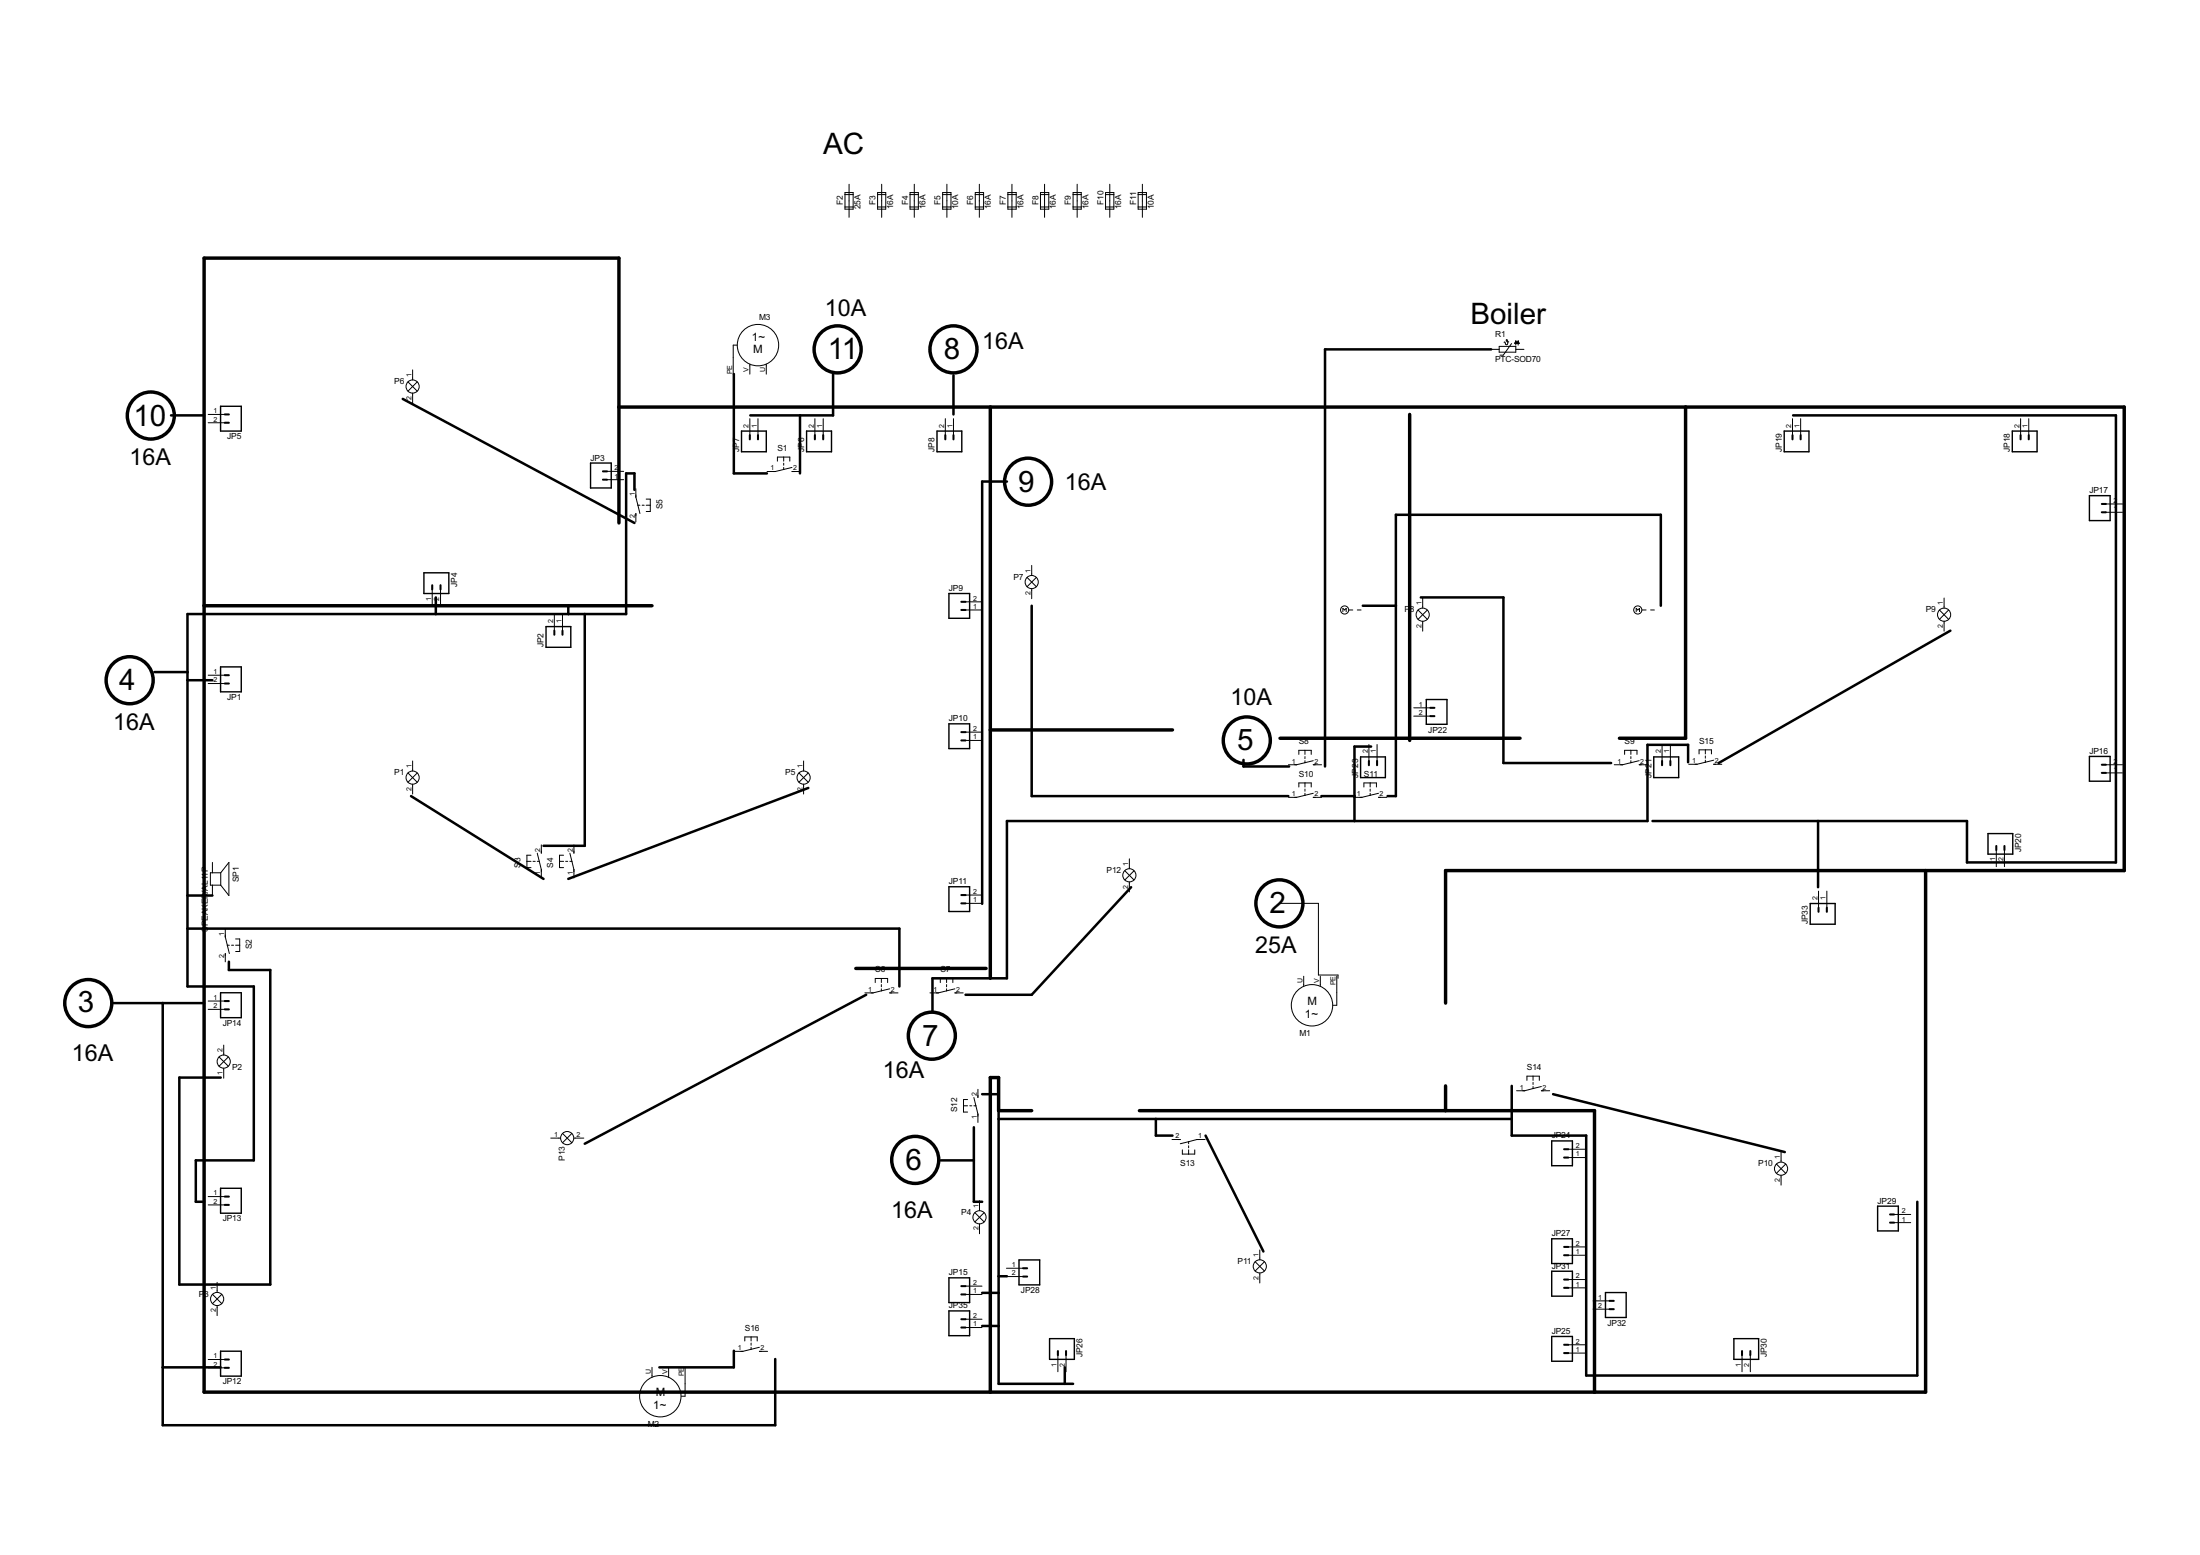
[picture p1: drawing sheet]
<svg xmlns="http://www.w3.org/2000/svg" width="297mm" height="210mm" viewBox="0 0 297 210" stroke-linecap="round" stroke-linejoin="round" font-family="sans-serif">
<g fill="none" stroke="#000" stroke-width=".47">
<path d="M83.6 54.9h203.2v62.6h-91.6v17.9M133.7 54.9v77.2M190.3 55.9v44M227.6 54.9v44.8h-8.9M83.6 70.6v-35.8h-56v153.1h232.4v-70.4M27.6 81.8h60.4M133.7 98.5h24.6M172.8 99.7h32.4M115.5 130.7h17.6M139.3 149.9h-4.5v-4.4h-1.1v42.4M153.8 149.9h61.5v38M195.2 146.6v3.3"/>
<circle cx="20.4" cy="56.1" r="3.2"/>
<circle cx="113.1" cy="47.2" r="3.2"/>
<circle cx="128.7" cy="47.2" r="3.2"/>
<circle cx="138.8" cy="65" r="3.2"/>
<circle cx="17.5" cy="91.8" r="3.2"/>
<circle cx="168.3" cy="99.9" r="3.2"/>
<circle cx="11.9" cy="135.4" r="3.2"/>
<circle cx="125.8" cy="139.8" r="3.2"/>
<circle cx="172.7" cy="121.9" r="3.2"/>
<circle cx="123.6" cy="156.6" r="3.2"/>
</g>
<g fill="none" stroke="#000" stroke-width=".14">
<path d="M114.1 26h1.1v2.2h-1.1zM114.1 27.9h1.1M114.1 26.3h1.1M114.6 24.9v4.4M118.5 26h1.1v2.2h-1.1zM118.5 27.9h1.1M118.5 26.3h1.1M119 24.9v4.4M122.9 26h1.1v2.2h-1.1zM122.9 27.9h1.1M122.9 26.3h1.1M123.4 24.9v4.4"/>
<path d="M127.3 26h1.1v2.2h-1.1zM127.3 27.9h1.1M127.3 26.3h1.1M127.8 24.9v4.4M131.7 26h1.1v2.2h-1.1zM131.7 27.9h1.1M131.7 26.3h1.1M132.2 24.9v4.4M136.1 26h1.1v2.2h-1.1zM136.1 27.9h1.1M136.1 26.3h1.1M136.6 24.9v4.4"/>
<path d="M140.5 26h1.1v2.2h-1.1zM140.5 27.9h1.1M140.5 26.3h1.1M141 24.9v4.4M144.9 26h1.1v2.2h-1.1zM144.9 27.9h1.1M144.9 26.3h1.1M145.4 24.9v4.4M149.3 26h1.1v2.2h-1.1zM149.3 27.9h1.1M149.3 26.3h1.1M149.8 24.9v4.4"/>
<path d="M153.7 26h1.1v2.2h-1.1zM153.7 27.9h1.1M153.7 26.3h1.1M154.2 24.9v4.4M28.1 55.9h2.3M28.1 57.1h2.3M55.1 51.5l1.2 1.3M55.7 49.9v1.4M55.7 53.1v1.3M56.3 51.5l-1.2 1.3M99.5 46.6h-.5v3.9M101.2 49.2v1.3"/>
<path d="M101.2 56.5v2.2M102.3 56.5v2.2M103.5 49.2v1.3M110 56.5v2.2M111.1 56.5v2.2M127.6 56.5v2.2M128.7 56.5v2.2M201.3 47.2h1.1M202.4 46.8h2.3v.7h-2.3zM203.7 46.1a.22 .22 0 0 1-.2 0 .22 .22 0 0 1-.1-.3 .42 .42 0 0 1 0 .7l-.2-.3h-.1M204.1 46.4l-1.1 1.5h-.5M204.6 46.4h.2"/>
<path d="M204.6 46.3h.1M204.6 46.2h.1M204.6 46.1h.1M204.7 46v.6M204.7 47.2h1.1M204.7 46l.1 .4h-.3zM204.7 46h.1M204.9 46.4h.2M204.9 46.3h.2M204.9 46.2h.2M204.9 46.2h.1M205 46.1h.1"/>
<path d="M205 46v.6M205 46l.1 .4h-.2zM205 46h.1M242 56.5v2.2M243.1 56.5v2.2M272.8 56.5v2.2M273.9 56.5v2.2M58.4 79.6v2.2M59.5 79.6v2.2M82 64.7h2.2M82 63.6h2.2M85.9 66v1.1l.2 1.1"/>
<path d="M85.9 69.3v1.1M86.1 68.2h.3M86.1 68.2l.3 1.1M86.7 68.2h.3M87.2 67.4h.6v1.6h-.6M87.2 68.2h.6M105 62.3v-.6h1.6v.6M105.8 61.7v.6M105.8 62.5v.3M105.8 63.1v.3M106.9 63.1l-2.2 .5h-1.1M106.9 63.6h1.1"/>
<path d="M138.7 77.9l1.2 1.3M139.3 76.3v1.4M139.3 79.5v1.3M139.9 77.9l-1.2 1.3M284.3 69.2h2.3M284.3 68h2.3M28.1 91.1h2.3M28.1 92.3h2.3M74.8 82.9v2.2M75.9 82.9v2.2M130.4 82.3h2.2M130.4 81.2h2.2"/>
<path d="M130.4 99.9h2.2M130.4 98.8h2.2M181.3 82.6v-.5l.2 .2 .3-.2v.5M182.1 82.3h.5M183.3 82.3h.5M190.9 95.5h2.2M190.9 96.7h2.2M191.5 82.3l1.2 1.3M192.1 80.7v1.4M192.1 83.9v1.3M192.7 82.3l-1.2 1.3M220.9 82.6v-.5l.2 .2 .3-.2v.5"/>
<path d="M221.7 82.3h.5M222.9 82.3h.5M261.9 82.3l1.2 1.3M262.5 80.7v1.4M262.5 83.9v1.3M263.1 82.3l-1.2 1.3M28.7 116.4v1.4M28.7 119.5v1.4M29.8 117.8h-1.4v1.7h1.4M29.8 117.8v1.7M29.8 117.8l1.1-1.4v4.5l-1.1-1.4M55.1 104.3l1.2 1.3"/>
<path d="M55.7 102.7v1.4M55.7 105.9v1.3M56.3 104.3l-1.2 1.3M71.1 116.3h.6M71.7 115.4h-.6v1.7h.6M72 116.3h.3M72.5 116.3h.3M72.5 115.2l.3 1.1M72.8 116.3l.3 1.1v1.1M73.1 114v1.2M75.5 116.3h.6M76.1 115.4h-.6v1.7h.6"/>
<path d="M76.4 116.3h.2M76.9 116.3h.3M76.9 115.2l.3 1.1M77.2 116.3l.3 1.1v1.1M77.5 114v1.2M107.9 104.3l1.2 1.3M108.5 102.7v1.4M108.5 105.9v1.3M109.1 104.3l-1.2 1.3M151.9 117.5l1.2 1.3M152.5 115.9v1.4M152.5 119.1v1.3"/>
<path d="M153.1 117.5l-1.2 1.3M175.4 101.8v-.5h1.6v.5M175.4 106.2v-.5h1.6v.5M176.2 101.3v.5M176.2 102.1v.3M176.2 102.7v.3M176.2 105.7v.5M176.2 106.5v.3M176.2 107.1v.3M177.3 102.7l-2.2 .5h-1.1M177.3 103.2h1.1M177.3 107.1l-2.2 .5h-1.1"/>
<path d="M177.3 107.6h1.1M184.1 106.2v-.5h1.7v.5M184.8 100.5v2.2M185 105.7v.5M185 106.5v.3M185 107.1v.3M185.9 100.5v2.2M186.1 107.1l-2.2 .5h-1.1M186.1 107.6h1.1M219.4 101.8v-.5h1.6v.5M220.2 101.3v.5M220.2 102.1v.3"/>
<path d="M220.2 102.7v.3M221.3 102.7l-2.2 .5h-1.1M221.3 103.2h1.1M224.4 100.5v2.2M225.5 100.5v2.2M229.4 101.8v-.6h1.7v.6M230.3 101.2v.6M230.3 102v.3M230.3 102.6v.3M231.4 102.6l-2.3 .6h-1.1M231.4 103.2h1.1M269.5 114.7v2.3"/>
<path d="M270.6 114.7v2.3M284.3 104.3h2.3M284.3 103.2h2.3M28.1 135.1h2.3M28.1 136.2h2.3M30.4 125.3v1.2l.6 2.2M30.4 128.7v1.1M30.7 127.6h.3M31.3 127.6h.2M31.8 126.7h.6v1.7h-.6M31.8 127.6h.6M118.2 132.6v-.5h1.6v.5"/>
<path d="M119 132.1v.5M119 132.9v.3M119 133.5v.3M120.1 133.5l-2.2 .5h-1.1M120.1 134h1.1M127 132.6v-.5h1.7v.5M127.8 132.1v.5M127.8 132.9v.3M127.8 133.5v.3M128.9 133.5l-2.2 .5h-1.1M128.9 134h1.1M130.4 121.9h2.2"/>
<path d="M130.4 120.8h2.2M172.7 121.9h5.3v9.7h2.7v.5M176 131.8v1.3M178.3 131.8v1.3M180.5 131.8v3.9h-.5M245.5 120.3v2.2M246.7 120.3v2.2M29.6 142.7l1.2 1.2M30.2 141.1v1.3M30.2 144.2v1.3M30.8 142.7l-1.2 1.2M74.4 153.6h1.3"/>
<path d="M75.9 153l1.3 1.3M77.2 153l-1.3 1.3M77.5 153.6h1.3M130.1 149.3h.5M130.6 148.4h-.5v1.7h.5M130.9 149.3h.3M131.5 148.1l.5 2.3v1.1M131.5 149.3h.3M132 147v1.1M158.2 153.8h1.2M159.6 155.2v.6h1.7v-.6M160.5 154.1v.3"/>
<path d="M160.5 154.7v.2M160.5 155.2v.6M160.5 154.1l-1.1 .3M162.7 153.8h-1.1l-1.1 .3M206.2 145.8v-.5h1.6v.5M207 146.9l-1.1 .3h-1.1M207 145.3v.5M207 146.1v.3M207 146.7v.2M208.1 147.2h1.1M208.1 146.7l-1.1 .2M211.8 156.3h2.2"/>
<path d="M211.8 155.1h2.2M239.8 157.1l1.3 1.3M240.5 155.5v1.3M240.5 158.6v1.4M241.1 157.1l-1.3 1.3M28.1 161.5h2.3M28.1 162.6h2.3M28.7 174.7l1.3 1.3M29.3 173.1v1.4M29.3 176.2v1.4M30 174.7l-1.3 1.3M130.4 174.7h2.2"/>
<path d="M130.4 173.6h2.2M130.4 179.2h2.2M130.4 178.1h2.2M131.6 163.7l1.3 1.3M132.2 162.1v1.3M132.2 165.2v1.3M132.9 163.7l-1.3 1.3M135.9 171.2h2.2M135.9 172.3h2.2M169.5 170.3l1.2 1.3M170.1 168.7v1.4M170.1 171.8v1.4"/>
<path d="M170.7 170.3l-1.2 1.3M211.8 169.4h2.2M211.8 168.3h2.2M211.8 173.8h2.2M211.8 172.7h2.2M215.1 175.6h2.2M215.1 176.7h2.2M255.7 165h2.3M255.7 163.9h2.3M28.1 183.5h2.3M28.1 184.6h2.3M88 184.6v1.3"/>
<path d="M90.3 184.6v1.3M92.5 184.6v3.9h-.5M100.6 181v-.5h1.6v.5M101.4 180.5v.5M101.4 181.3v.3M101.4 181.9v.2M102.5 181.9l-2.2 .5h-1.1M102.5 182.4h1.1M142.8 182.9v2.3M143.9 182.9v2.3M211.8 182.6h2.2M211.8 181.5h2.2"/>
<path d="M235.2 182.9v2.3M236.3 182.9v2.3"/>
<circle cx="55.7" cy="52.2" r=".89"/>
<circle cx="102.3" cy="46.6" r="2.79"/>
<circle cx="139.3" cy="78.6" r=".89"/>
<circle cx="181.5" cy="82.3" r=".55"/>
<circle cx="192.1" cy="83" r=".89"/>
<circle cx="221.1" cy="82.3" r=".55"/>
<circle cx="262.5" cy="83" r=".89"/>
<circle cx="55.7" cy="105" r=".89"/>
<circle cx="108.5" cy="105" r=".89"/>
<circle cx="152.5" cy="118.2" r=".89"/>
<circle cx="177.1" cy="135.7" r="2.79"/>
<circle cx="30.2" cy="143.3" r=".89"/>
<circle cx="76.6" cy="153.6" r=".89"/>
<circle cx="240.5" cy="157.8" r=".89"/>
<circle cx="29.3" cy="175.3" r=".89"/>
<circle cx="132.2" cy="164.3" r=".89"/>
<circle cx="170.1" cy="170.9" r=".89"/>
<circle cx="89.2" cy="188.5" r="2.79"/>
</g>
<g fill="none" stroke="#000" stroke-width=".19">
<path d="M29.8 54.8h2.8v3.4h-2.8zM100.1 58.2h3.4v2.8h-3.4zM108.9 58.2h3.4v2.8h-3.4zM126.5 58.2h3.4v2.8h-3.4zM240.9 58.2h3.3v2.8h-3.3zM271.7 58.2h3.3v2.8h-3.3zM57.2 77.3h3.4v2.8h-3.4zM79.7 62.5h2.8v3.4h-2.8zM282.1 66.9h2.8v3.4h-2.8zM29.8 90h2.8v3.4h-2.8zM73.7 84.6h3.4v2.8h-3.4zM128.1 80.1h2.8v3.4h-2.8z"/>
<path d="M128.1 97.7h2.8v3.3h-2.8zM192.6 94.4h2.8v3.4h-2.8zM128.1 119.7h2.8v3.3h-2.8zM183.7 102.2h3.3v2.8h-3.3zM223.3 102.2h3.4v2.8h-3.4zM268.4 112.5h3.4v2.8h-3.4zM282.1 102.1h2.8v3.4h-2.8zM29.8 134h2.8v3.4h-2.8zM244.4 122h3.4v2.8h-3.4zM209.5 154h2.8v3.4h-2.8zM29.8 160.4h2.8v3.4h-2.8zM128.1 172.5h2.8v3.3h-2.8z"/>
<path d="M128.1 177h2.8v3.3h-2.8zM137.6 170.1h2.8v3.3h-2.8zM209.5 167.2h2.8v3.4h-2.8zM209.5 171.6h2.8v3.4h-2.8zM216.8 174.5h2.8v3.3h-2.8zM253.5 162.8h2.8v3.4h-2.8zM29.8 182.4h2.8v3.4h-2.8zM141.7 180.7h3.4v2.8h-3.4zM209.5 180.4h2.8v3.3h-2.8zM234.1 180.7h3.3v2.8h-3.3z"/>
</g>
<g fill="none" stroke="#000" stroke-width=".28">
<path d="M30.4 57.1h.5M30.4 55.9h.5M101.2 58.7v.6M102.3 58.7v.6M110 58.7v.6M111.1 58.7v.6M127.6 58.7v.6M128.7 58.7v.6M242 58.7v.6M243.1 58.7v.6M272.8 58.7v.6M273.9 58.7v.6"/>
<path d="M58.4 79v.6M59.5 79v.6M81.4 63.6h.6M81.4 64.7h.6M283.8 68h.5M283.8 69.2h.5M30.4 92.3h.5M30.4 91.1h.5M74.8 85.1v.6M75.9 85.1v.6M129.8 81.2h.6M129.8 82.3h.6"/>
<path d="M129.8 98.8h.6M129.8 99.9h.6M193.1 96.7h.6M193.1 95.5h.6M184.8 102.7v.6M185.9 102.7v.6M224.4 102.7v.6M225.5 102.7v.6M269.5 114.2v.5M270.6 114.2v.5M283.8 103.2h.5M283.8 104.3h.5"/>
<path d="M30.4 136.2h.5M30.4 135.1h.5M129.8 120.8h.6M129.8 121.9h.6M245.5 122.5v.6M246.7 122.5v.6M211.2 155.1h.6M211.2 156.3h.6M30.4 162.6h.5M30.4 161.5h.5M129.8 173.6h.6M129.8 174.7h.6"/>
<path d="M129.8 178.1h.6M129.8 179.2h.6M138.1 172.3h.6M138.1 171.2h.6M211.2 168.3h.6M211.2 169.4h.6M211.2 172.7h.6M211.2 173.8h.6M217.3 176.7h.6M217.3 175.6h.6M255.2 163.9h.5M255.2 165h.5"/>
<path d="M30.4 184.6h.5M30.4 183.5h.5M142.8 182.4v.5M143.9 182.4v.5M211.2 181.5h.6M211.2 182.6h.6M235.2 182.4v.5M236.3 182.4v.5"/>
</g>
<g fill="none" stroke="#000" stroke-width=".34">
<path d="M23.1 56.1h4.5M54.4 53.8l31.3 16.8M99.1 50.5v13.4h4.4M108 56.1v7.8M112.5 50.5v5.6h-11.2M128.7 50.7v5.2M201.3 47.2h-22.4v56.3M242.1 56.1h43.6v60.3h-20.1v-5.6h-42.5M85.7 66.1v-2.2h-1.2v19h-59.2v50.3h9v23.4h-7.9v5.6h1.2M136 65h-3.4v57M20.8 90.7h4.5M25.3 91.8h3.4"/>
<path d="M58.8 80.6v2.3M76.7 81.8v1.1M79 82.9v31.3h-5.6M139.3 81.8v25.7h34.6M184 81.8h4.5M191.8 80.6h11.2v22.4h14.5M224.2 81.8v-12.3h-35.7v38h-1.2M263.3 85.1l-31.2 17.9M55.5 107.5l17.9 11.1M109.1 106.4l-32.4 12.2M152.7 119.8l-13.4 14.5h-8.9M167.9 102.6v.9h6.2"/>
<path d="M178.4 107.5h4.5M185.1 100.8h-2.2v10M227.9 102.9v-2.4h-5.5v10.3h-86.4v21.3h-10.1v4.4M245.5 110.8v9M15.3 135.4h12.3M22 135.4v57h82.7v-8.9M25.3 120.9h3.4M25.3 125.3h96.1v7.9M30.9 129.8v1.1h5.6v42.5h-12.3v-27.9h5.6M116.9 134.3l-37.9 20.1M127 156.6h4.5M131.5 152.2v10h1.1"/>
<path d="M132.6 147.7h2.2v39.1h10.1M134.8 151h69.3M156.1 151v2.3h2.2M162.8 153.3l7.8 15.6M204.1 146.6v6.7h10.1v32.4h44.7v-23.5M209.7 147.7l31.3 7.8M132.6 174.5h2.2M132.6 179h2.2M134.8 172.3h1.2M22 184.6h7.8M99.1 182.3v2.3h-10.1M143.8 184.6v2.2"/>
</g>
<g font-size="4.5">
<text x="111.1" y="20.8">AC</text>
<text x="198.5" y="43.8">Boiler</text>
<text x="111.8" y="48.5">11</text>
<text x="127.4" y="48.5">8</text>
<text x="18" y="57.5">10</text>
<text x="137.5" y="66.4">9</text>
<text x="16.1" y="93.1">4</text>
<text x="167" y="101.3">5</text>
<text x="171.4" y="123.3">2</text>
<text x="10.5" y="136.7">3</text>
<text x="124.5" y="141.1">7</text>
<text x="122.3" y="157.9">6</text>
</g>
<g font-size="3.5">
<text x="111.4" y="42.7">10A</text>
<text x="132.6" y="47.1">16A</text>
<text x="17.5" y="62.8">16A</text>
<text x="143.8" y="66.1">16A</text>
<text x="166.1" y="95.2">10A</text>
<text x="15.3" y="98.5">16A</text>
<text x="169.5" y="128.7">25A</text>
<text x="9.7" y="143.2">16A</text>
<text x="119.2" y="145.5">16A</text>
<text x="120.3" y="164.5">16A</text>
</g>
<g font-size="1.7">
<text x="101.5" y="46">1~</text>
<text x="101.7" y="47.7">M</text>
<text x="176.2" y="137.4">1~</text>
<text x="176.5" y="135.7">M</text>
<text x="88.2" y="190.2">1~</text>
<text x="88.5" y="188.5">M</text>
</g>
<g font-size="1.3">
<text x="113.8" y="27.7" transform="rotate(-90 113.8 27.7)">F2</text>
<text x="116.2" y="28.2" transform="rotate(-90 116.2 28.2)">25A</text>
<text x="118.2" y="27.7" transform="rotate(-90 118.2 27.7)">F3</text>
<text x="120.6" y="28.2" transform="rotate(-90 120.6 28.2)">16A</text>
<text x="122.6" y="27.7" transform="rotate(-90 122.6 27.7)">F4</text>
<text x="125" y="28.2" transform="rotate(-90 125 28.2)">16A</text>
<text x="127" y="27.7" transform="rotate(-90 127 27.7)">F5</text>
<text x="129.4" y="28.2" transform="rotate(-90 129.4 28.2)">10A</text>
<text x="131.4" y="27.7" transform="rotate(-90 131.4 27.7)">F6</text>
<text x="133.8" y="28.2" transform="rotate(-90 133.8 28.2)">16A</text>
<text x="135.8" y="27.7" transform="rotate(-90 135.8 27.7)">F7</text>
<text x="138.2" y="28.2" transform="rotate(-90 138.2 28.2)">16A</text>
<text x="140.2" y="27.7" transform="rotate(-90 140.2 27.7)">F8</text>
<text x="142.6" y="28.2" transform="rotate(-90 142.6 28.2)">16A</text>
<text x="144.6" y="27.7" transform="rotate(-90 144.6 27.7)">F9</text>
<text x="147" y="28.2" transform="rotate(-90 147 28.2)">16A</text>
<text x="149" y="27.7" transform="rotate(-90 149 27.7)">F10</text>
<text x="151.4" y="28.2" transform="rotate(-90 151.4 28.2)">16A</text>
<text x="153.4" y="27.7" transform="rotate(-90 153.4 27.7)">F11</text>
<text x="155.8" y="28.2" transform="rotate(-90 155.8 28.2)">10A</text>
<text x="102.5" y="43.2">M3</text>
<text x="201.9" y="45.5">R1</text>
<text x="53.2" y="51.8">P6</text>
<text x="201.9" y="48.8">PTC-SOD70</text>
<text x="30.7" y="59.3">JP5</text>
<text x="79.7" y="62.2">JP3</text>
<text x="99.8" y="61" transform="rotate(-90 99.8 61)">JP7</text>
<text x="105" y="60.9">S1</text>
<text x="108.6" y="61" transform="rotate(-90 108.6 61)">JP6</text>
<text x="126.2" y="61" transform="rotate(-90 126.2 61)">JP8</text>
<text x="240.6" y="61" transform="rotate(-90 240.6 61)">JP19</text>
<text x="271.4" y="61" transform="rotate(-90 271.4 61)">JP18</text>
<text x="89.4" y="68.7" transform="rotate(-90 89.4 68.7)">S5</text>
<text x="282.1" y="66.6">JP17</text>
<text x="61.7" y="79.2" transform="rotate(-90 61.7 79.2)">JP4</text>
<text x="128.1" y="79.8">JP9</text>
<text x="136.8" y="78.2">P7</text>
<text x="189.6" y="82.6">P</text>
<text x="190.4" y="82.6">8</text>
<text x="260" y="82.6">P9</text>
<text x="73.4" y="87.4" transform="rotate(-90 73.4 87.4)">JP2</text>
<text x="30.7" y="94.5">JP1</text>
<text x="128.1" y="97.4">JP10</text>
<text x="175.4" y="100.4">S8</text>
<text x="192.8" y="98.9">JP22</text>
<text x="219.4" y="100.4">S9</text>
<text x="229.4" y="100.4">S15</text>
<text x="282.1" y="101.8">JP16</text>
<text x="53.2" y="104.6">P1</text>
<text x="106" y="104.6">P5</text>
<text x="175.4" y="104.8">S10</text>
<text x="183.4" y="105" transform="rotate(-90 183.4 105)">JP23</text>
<text x="184.2" y="104.8">S11</text>
<text x="223" y="105" transform="rotate(-90 223 105)">JP21</text>
<text x="32.3" y="119.1" transform="rotate(-90 32.3 119.1)">SP1</text>
<text x="70.3" y="117.1" transform="rotate(-90 70.3 117.1)">S3</text>
<text x="74.7" y="117.1" transform="rotate(-90 74.7 117.1)">S4</text>
<text x="128.1" y="119.4">JP11</text>
<text x="149.4" y="117.8">P12</text>
<text x="272.9" y="115" transform="rotate(-90 272.9 115)">JP20</text>
<text x="28.1" y="125.8" transform="rotate(-90 28.1 125.8)">S</text>
<text x="28.1" y="125" transform="rotate(-90 28.1 125)">PEAKER/AL11P</text>
<text x="244.1" y="124.8" transform="rotate(-90 244.1 124.8)">JP33</text>
<text x="34" y="128.1" transform="rotate(-90 34 128.1)">S2</text>
<text x="118.2" y="131.2">S6</text>
<text x="127" y="131.2">S7</text>
<text x="30.1" y="138.5">JP14</text>
<text x="175.5" y="139.8">M1</text>
<text x="31.3" y="144.4">P2</text>
<text x="206.2" y="144.4">S14</text>
<text x="129.3" y="150.1" transform="rotate(-90 129.3 150.1)">S12</text>
<text x="209.5" y="153.7">JP24</text>
<text x="76.3" y="156.7" transform="rotate(-90 76.3 156.7)">P13</text>
<text x="159.4" y="157.4">S13</text>
<text x="237.4" y="157.4">P10</text>
<text x="30.1" y="164.9">JP13</text>
<text x="129.8" y="164">P4</text>
<text x="209.5" y="166.9">JP27</text>
<text x="253.5" y="162.5">JP29</text>
<text x="128.1" y="172.2">JP15</text>
<text x="167.1" y="170.6">P11</text>
<text x="209.5" y="171.3">JP31</text>
<text x="26.8" y="175">P</text>
<text x="27.6" y="175">3</text>
<text x="100.6" y="179.6">S16</text>
<text x="128.1" y="176.6">JP35</text>
<text x="137.8" y="174.6">JP28</text>
<text x="217" y="179">JP32</text>
<text x="146.2" y="183.2" transform="rotate(-90 146.2 183.2)">JP26</text>
<text x="209.5" y="180.1">JP25</text>
<text x="238.6" y="183.2" transform="rotate(-90 238.6 183.2)">JP30</text>
<text x="30.1" y="186.9">JP12</text>
<text x="87.5" y="192.6">M2</text>
</g>
<g font-size="1.1">
<text x="55.5" y="54" transform="rotate(-90 55.5 54)">2</text>
<text x="55.5" y="50.9" transform="rotate(-90 55.5 50.9)">1</text>
<text x="98.8" y="50.5" transform="rotate(-90 98.8 50.5)">PE</text>
<text x="101.1" y="50.2" transform="rotate(-90 101.1 50.2)">V</text>
<text x="103.3" y="50.2" transform="rotate(-90 103.3 50.2)">U</text>
<text x="28.8" y="55.8">1</text>
<text x="28.8" y="56.9">2</text>
<text x="101.1" y="57.7" transform="rotate(-90 101.1 57.7)">2</text>
<text x="102.2" y="57.7" transform="rotate(-90 102.2 57.7)">1</text>
<text x="109.9" y="57.7" transform="rotate(-90 109.9 57.7)">2</text>
<text x="111" y="57.7" transform="rotate(-90 111 57.7)">1</text>
<text x="127.5" y="57.7" transform="rotate(-90 127.5 57.7)">2</text>
<text x="128.6" y="57.7" transform="rotate(-90 128.6 57.7)">1</text>
<text x="241.9" y="57.7" transform="rotate(-90 241.9 57.7)">2</text>
<text x="243" y="57.7" transform="rotate(-90 243 57.7)">1</text>
<text x="272.7" y="57.7" transform="rotate(-90 272.7 57.7)">2</text>
<text x="273.8" y="57.7" transform="rotate(-90 273.8 57.7)">1</text>
<text x="83" y="64.6">1</text>
<text x="83" y="63.5">2</text>
<text x="104" y="63.5">1</text>
<text x="107.1" y="63.5">2</text>
<text x="85.7" y="70" transform="rotate(-90 85.7 70)">2</text>
<text x="85.7" y="66.9" transform="rotate(-90 85.7 66.9)">1</text>
<text x="285.4" y="69">1</text>
<text x="285.4" y="67.9">2</text>
<text x="139.1" y="77.3" transform="rotate(-90 139.1 77.3)">1</text>
<text x="58.2" y="81.1" transform="rotate(-90 58.2 81.1)">1</text>
<text x="59.3" y="81.1" transform="rotate(-90 59.3 81.1)">2</text>
<text x="131.4" y="82.2">1</text>
<text x="131.4" y="81.1">2</text>
<text x="139.1" y="80.4" transform="rotate(-90 139.1 80.4)">2</text>
<text x="191.9" y="81.7" transform="rotate(-90 191.9 81.7)">1</text>
<text x="262.3" y="81.7" transform="rotate(-90 262.3 81.7)">1</text>
<text x="74.7" y="84.1" transform="rotate(-90 74.7 84.1)">2</text>
<text x="75.8" y="84.1" transform="rotate(-90 75.8 84.1)">1</text>
<text x="191.9" y="84.8" transform="rotate(-90 191.9 84.8)">2</text>
<text x="262.3" y="84.8" transform="rotate(-90 262.3 84.8)">2</text>
<text x="28.8" y="91">1</text>
<text x="28.8" y="92.1">2</text>
<text x="191.6" y="95.4">1</text>
<text x="131.4" y="99.8">1</text>
<text x="131.4" y="98.7">2</text>
<text x="184.7" y="101.7" transform="rotate(-90 184.7 101.7)">2</text>
<text x="185.8" y="101.7" transform="rotate(-90 185.8 101.7)">1</text>
<text x="191.6" y="96.5">2</text>
<text x="224.3" y="101.7" transform="rotate(-90 224.3 101.7)">2</text>
<text x="225.4" y="101.7" transform="rotate(-90 225.4 101.7)">1</text>
<text x="55.5" y="106.7" transform="rotate(-90 55.5 106.7)">2</text>
<text x="55.5" y="103.7" transform="rotate(-90 55.5 103.7)">1</text>
<text x="108.3" y="106.7" transform="rotate(-90 108.3 106.7)">2</text>
<text x="108.3" y="103.7" transform="rotate(-90 108.3 103.7)">1</text>
<text x="174.4" y="103.1">1</text>
<text x="174.4" y="107.5">1</text>
<text x="177.5" y="103.1">2</text>
<text x="177.5" y="107.5">2</text>
<text x="183.2" y="107.5">1</text>
<text x="186.3" y="107.5">2</text>
<text x="218.4" y="103.1">1</text>
<text x="221.5" y="103.1">2</text>
<text x="228.5" y="103">1</text>
<text x="231.5" y="103">2</text>
<text x="285.4" y="104.2">1</text>
<text x="285.4" y="103.1">2</text>
<text x="72.9" y="118.1" transform="rotate(-90 72.9 118.1)">1</text>
<text x="72.9" y="115" transform="rotate(-90 72.9 115)">2</text>
<text x="77.3" y="118.1" transform="rotate(-90 77.3 118.1)">1</text>
<text x="77.3" y="115" transform="rotate(-90 77.3 115)">2</text>
<text x="152.3" y="119.9" transform="rotate(-90 152.3 119.9)">2</text>
<text x="152.3" y="116.9" transform="rotate(-90 152.3 116.9)">1</text>
<text x="269.4" y="116.3" transform="rotate(-90 269.4 116.3)">1</text>
<text x="270.5" y="116.3" transform="rotate(-90 270.5 116.3)">2</text>
<text x="131.4" y="121.8">1</text>
<text x="131.4" y="120.7">2</text>
<text x="245.4" y="121.5" transform="rotate(-90 245.4 121.5)">2</text>
<text x="246.5" y="121.5" transform="rotate(-90 246.5 121.5)">1</text>
<text x="30.3" y="129.4" transform="rotate(-90 30.3 129.4)">2</text>
<text x="30.3" y="126.3" transform="rotate(-90 30.3 126.3)">1</text>
<text x="28.8" y="135">1</text>
<text x="28.8" y="136.1">2</text>
<text x="117.2" y="133.9">1</text>
<text x="120.3" y="133.9">2</text>
<text x="126" y="133.9">1</text>
<text x="129.1" y="133.9">2</text>
<text x="175.9" y="132.7" transform="rotate(-90 175.9 132.7)">U</text>
<text x="178.1" y="132.7" transform="rotate(-90 178.1 132.7)">V</text>
<text x="180.3" y="133" transform="rotate(-90 180.3 133)">PE</text>
<text x="30.1" y="142" transform="rotate(-90 30.1 142)">2</text>
<text x="30.1" y="145.1" transform="rotate(-90 30.1 145.1)">1</text>
<text x="131.9" y="148" transform="rotate(-90 131.9 148)">2</text>
<text x="205.2" y="147.1">1</text>
<text x="208.3" y="147.1">2</text>
<text x="74.8" y="153.5">1</text>
<text x="77.9" y="153.5">2</text>
<text x="131.9" y="151.1" transform="rotate(-90 131.9 151.1)">1</text>
<text x="158.7" y="153.7">2</text>
<text x="161.8" y="153.7">1</text>
<text x="212.8" y="155">2</text>
<text x="28.8" y="161.4">1</text>
<text x="212.8" y="156.1">1</text>
<text x="240.3" y="159.5" transform="rotate(-90 240.3 159.5)">2</text>
<text x="240.3" y="156.5" transform="rotate(-90 240.3 156.5)">1</text>
<text x="28.8" y="162.5">2</text>
<text x="132.1" y="166.1" transform="rotate(-90 132.1 166.1)">2</text>
<text x="132.1" y="163" transform="rotate(-90 132.1 163)">1</text>
<text x="256.8" y="164.9">1</text>
<text x="256.8" y="163.8">2</text>
<text x="131.4" y="173.4">2</text>
<text x="136.6" y="171">1</text>
<text x="136.6" y="172.2">2</text>
<text x="169.9" y="172.7" transform="rotate(-90 169.9 172.7)">2</text>
<text x="169.9" y="169.7" transform="rotate(-90 169.9 169.7)">1</text>
<text x="212.8" y="169.3">1</text>
<text x="212.8" y="168.2">2</text>
<text x="212.8" y="173.7">1</text>
<text x="212.8" y="172.6">2</text>
<text x="29.2" y="177.1" transform="rotate(-90 29.2 177.1)">2</text>
<text x="29.2" y="174.1" transform="rotate(-90 29.2 174.1)">1</text>
<text x="131.4" y="174.6">1</text>
<text x="131.4" y="179">1</text>
<text x="131.4" y="177.9">2</text>
<text x="215.8" y="175.4">1</text>
<text x="215.8" y="176.6">2</text>
<text x="28.8" y="183.4">1</text>
<text x="28.8" y="184.5">2</text>
<text x="87.9" y="185.5" transform="rotate(-90 87.9 185.5)">U</text>
<text x="90.1" y="185.5" transform="rotate(-90 90.1 185.5)">V</text>
<text x="92.3" y="185.8" transform="rotate(-90 92.3 185.8)">PE</text>
<text x="99.6" y="182.3">1</text>
<text x="102.7" y="182.3">2</text>
<text x="142.7" y="184.5" transform="rotate(-90 142.7 184.5)">1</text>
<text x="143.8" y="184.5" transform="rotate(-90 143.8 184.5)">2</text>
<text x="212.8" y="182.5">1</text>
<text x="212.8" y="181.4">2</text>
<text x="235.1" y="184.5" transform="rotate(-90 235.1 184.5)">1</text>
<text x="236.2" y="184.5" transform="rotate(-90 236.2 184.5)">2</text>
</g>
</svg>
